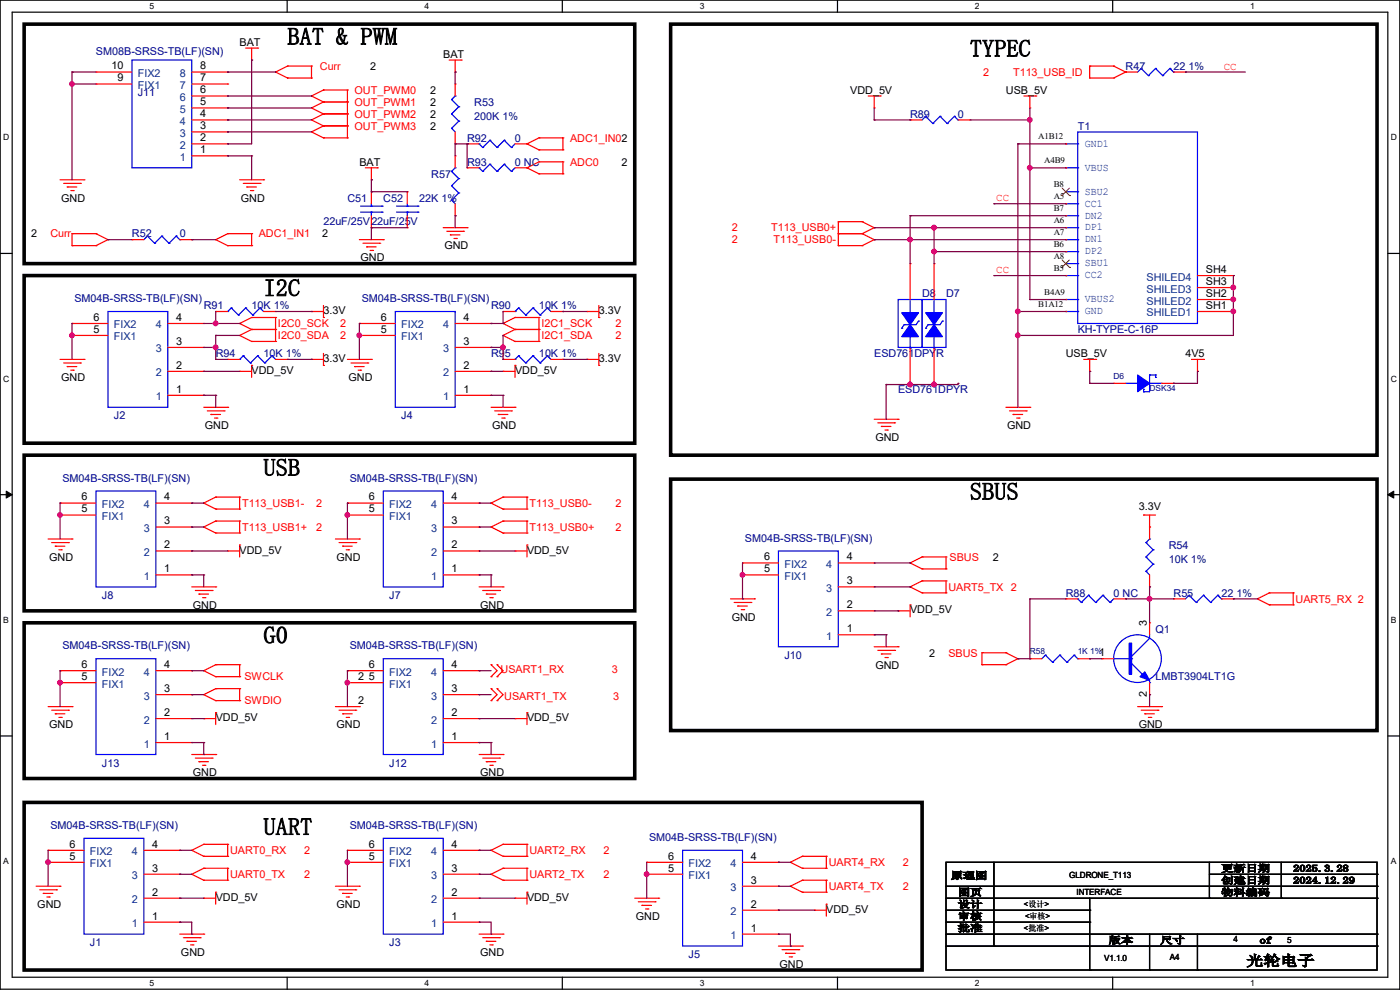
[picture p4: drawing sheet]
<svg xmlns="http://www.w3.org/2000/svg" width="297mm" height="210mm" viewBox="0 0 297 210" stroke-linecap="round" stroke-linejoin="round" font-family="sans-serif">
<path d="M0 0h297v209.8h-297zM2.6 2.6h291.8v204.7h-291.8z" fill="none" stroke="#000" stroke-width=".25"/>
<g fill="#fff">
<path d="M31.7 .3h1v2h-1z"/>
<path d="M31.7 207.6h1v1.9h-1z"/>
</g>
<path d="M60.9 0v2.6M60.9 207.3v2.5" fill="none" stroke="#000" stroke-width=".25"/>
<g fill="#fff">
<path d="M90.1 .3h1v2h-1z"/>
<path d="M90.1 207.6h1v1.9h-1z"/>
</g>
<path d="M119.3 0v2.6M119.3 207.3v2.5" fill="none" stroke="#000" stroke-width=".25"/>
<g fill="#fff">
<path d="M148.5 .3h.9v2h-.9z"/>
<path d="M148.5 207.6h.9v1.9h-.9z"/>
</g>
<path d="M177.7 0v2.6M177.7 207.3v2.5" fill="none" stroke="#000" stroke-width=".25"/>
<g fill="#fff">
<path d="M206.8 .3h1v2h-1z"/>
<path d="M206.8 207.6h1v1.9h-1z"/>
</g>
<path d="M236.1 0v2.6M236.1 207.3v2.5" fill="none" stroke="#000" stroke-width=".25"/>
<g fill="#fff">
<path d="M265.2 .3h1v2h-1z"/>
<path d="M265.2 207.6h1v1.9h-1z"/>
<path d="M.7 28.2h1.2v1.9h-1.2z"/>
<path d="M295.1 28.2h1.2v1.9h-1.2z"/>
<path d="M.7 79.3h1.2v2h-1.2z"/>
<path d="M295.1 79.3h1.2v2h-1.2z"/>
</g>
<path d="M0 53.8h2.6M294.4 53.8h2.6" fill="none" stroke="#000" stroke-width=".25"/>
<g fill="#fff">
<path d="M.7 130.5h1.2v2h-1.2z"/>
<path d="M295.1 130.5h1.1v2h-1.1z"/>
</g>
<path d="M0 104.9h2.6M294.4 104.9h2.6" fill="none" stroke="#000" stroke-width=".25"/>
<path d="M1.3 104.2l1.3 .7-1.3 .8zM294.4 104.9l1.3-.7v1.5z" fill="#000" stroke="#000" stroke-width=".21"/>
<g fill="#fff">
<path d="M.7 181.7h1.2v2h-1.2z"/>
<path d="M295.1 181.7h1.1v2h-1.1z"/>
</g>
<g fill="none" stroke="#000" stroke-width=".25">
<path d="M0 156.1h2.6M294.4 156.1h2.6M200.7 182.9h91.4v22.9h-91.4zM200.7 188h91.4M200.7 198.2h91.4M200.7 190.5h91.4M200.7 193.1h30.5M200.7 195.6h30.5M210.9 182.9v17.8M231.2 193.1h.1M231.2 195.6h.1M231.2 190.5v15.3"/>
<path d="M243.9 198.2v7.6M254 198.2v7.6M256.6 190.5h.1M256.6 182.9v7.6M256.6 185.5h35.5M271.8 190.5h.1M271.8 182.9v7.6M292.1 188h.1M292.1 198.2h.1M292.1 190.5h.1M292.1 185.5h.1M200.7 200.7h91.4"/>
<path d="M210.9 200.7h.1M231.2 205.8h.1M243.9 205.8h.1M254 205.8h.1M292.1 200.7h.1"/>
</g>
<path d="M5.1 5.1h129.6v50.8h-129.6zM142.3 5.1h149.8v91.5h-149.8zM5.1 58.5h129.6v35.5h-129.6zM5.1 96.6h129.6v33h-129.6zM142.3 101.6h149.8v53.4h-149.8zM5.1 132.1h129.6v33h-129.6zM5.1 170.2h190.5v35.6h-190.5z" fill="none" stroke="#000" stroke-width=".76"/>
<g fill="none" stroke="#f00" stroke-width=".25">
<path d="M20.4 17.8h.1M20.4 15.3h.1M20.4 15.3h7.6M20.4 17.8h7.6M40.7 15.3h7.6M40.7 17.8h7.6M48.3 17.8h.1M48.3 15.3h.1M52.1 10.2h2.6M53.4 12.7h.1M53.4 10.2v2.5M54.7 10.2h.1"/>
<path d="M58.5 15.3h.1M58.5 15.3l2.5 1.3M61 14h.1M61 16.6h.1M61 14h5.1M61 16.6h5.1M61 14l-2.5 1.3M66.1 16.6h.1M66.1 14h.1M66.1 14v2.6M68.6 19.1h.1M68.6 19.1h5.1"/>
<path d="M68.6 19.1l-2.5 1.3M73.7 19.1h.1M73.7 19.1v10.2M95.3 12.7h2.5M96.6 15.3h.1M96.6 17.8h.1M96.6 12.7v2.6M96.6 17.8v2.6M97.8 12.7h.1M231.2 16.6h.1M231.2 14h.1M231.2 14h5.1"/>
<path d="M231.2 16.6h5.1M231.2 14v2.6M236.3 14h.1M236.3 16.6h.1M236.3 14l2.5 1.3M238.8 15.3h.1M238.8 15.3l-2.5 1.3M238.8 15.3h2.5M249 15.3h2.5M251.5 15.3h.1M12.7 38.1h5.1M13.5 38.9h3.6"/>
<path d="M14.3 39.7h.1M14.3 39.7h2M17.1 38.9h.1M17.8 38.1h.1M40.7 20.4h7.6M40.7 25.4h7.6M40.7 30.5h7.6M40.7 33.1h7.6M40.7 28h7.6M40.7 22.9h7.6M48.3 33.1h.1M48.3 30.5h.1"/>
<path d="M48.3 28h.1M48.3 25.4h.1M48.3 22.9h.1M48.3 20.4h.1M50.8 38.1h5.1M51.6 38.9h3.6M52.4 39.7h.1M52.4 39.7h2M55.2 38.9h.1M55.9 38.1h.1M66.1 20.4h.1M66.1 22.9h.1"/>
<path d="M66.1 25.4h.1M66.1 28h.1M66.1 20.4l2.5 1.2M66.1 22.9l2.5 1.3M66.1 25.4l2.5 1.3M66.1 28l2.5 1.3M68.6 21.6h.1M68.6 24.2h.1M68.6 26.7h.1M68.6 29.3h.1M68.6 29.3h5.1M68.6 21.6h5.1"/>
<path d="M68.6 21.6l-2.5 1.3M68.6 24.2h5.1M68.6 24.2l-2.5 1.2M68.6 26.7h5.1M68.6 26.7l-2.5 1.3M73.7 21.6h.1M73.7 24.2h.1M73.7 26.7h.1M73.7 29.3h.1M77.5 35.6h2.6M78.8 38.1h.1M78.8 35.6v2.5"/>
<path d="M80.1 35.6h.1M96.6 30.5h.1M96.6 33.1h.1M96.6 28v2.5M96.6 33.1v2.5M99.1 35.6h.1M99.1 30.5h.1M99.1 35.6h2.5M99.1 30.5h2.5M109.3 35.6h2.5M109.3 30.5h2.5M111.8 30.5h.1"/>
<path d="M111.8 35.6h.1M111.8 30.5l2.5 1.3M111.8 35.6l2.5 1.3M114.3 29.3h.1M114.3 31.8h.1M114.3 34.3h.1M114.3 36.9h.1M114.3 29.3h5.1M114.3 29.3l-2.5 1.2M114.3 31.8h5.1M114.3 34.3h5.1M114.3 34.3l-2.5 1.3"/>
<path d="M114.3 36.9h5.1M119.4 31.8h.1M119.4 29.3h.1M119.4 36.9h.1M119.4 34.3h.1M119.4 29.3v2.5M119.4 34.3v2.6M184.2 20.4h2.5M185.5 22.9h.1M185.5 20.4v2.5M186.7 20.4h.1M193.1 25.4h.1"/>
<path d="M193.1 25.4h2.5M203.2 25.4h2.6M205.8 25.4h.1M217.2 20.4h2.6M218.5 22.9h.1M218.5 20.4v2.5M219.8 20.4h.1M226.1 35.6h.1M226.1 30.5h.1M15 40.4h.5M15.3 52.1h.1M15.3 49.6h.1"/>
<path d="M15.3 49.6h5.1M15.3 52.1h5.1M15.3 49.6v2.5M15.5 40.4h.1M20.4 49.6h.1M20.4 52.1h.1M20.4 49.6l2.5 1.2M22.9 50.8h.1M22.9 50.8l-2.5 1.3M28 50.8h.1M28 50.8h2.5M38.1 50.8h2.6"/>
<path d="M40.7 50.8h.1M45.8 50.8h.1M45.8 50.8l2.5 1.3M48.3 49.6h.1M48.3 52.1h.1M48.3 49.6h5.1M48.3 52.1h5.1M48.3 49.6l-2.5 1.2M53.1 40.4h.5M53.4 52.1h.1M53.4 49.6h.1M53.4 49.6v2.5"/>
<path d="M53.6 40.4h.1M76.2 50.8h5.1M77 51.6h3.6M77.8 52.4h.1M77.8 52.4h2M78.5 53.1h.5M78.8 40.7h.1M78.8 48.3h.1M78.8 40.7v2.5M78.8 45.8v2.5M79 53.1h.1M80.6 51.6h.1"/>
<path d="M81.3 50.8h.1M86.4 40.7h.1M86.4 48.3h.1M86.4 40.7v2.5M86.4 45.8v2.5M94 48.3h5.1M94.8 49.1h3.5M95.5 49.8h.1M95.5 49.8h2.1M96.3 50.6h.5M96.6 45.8h.1M96.6 43.2v2.6"/>
<path d="M96.8 50.6h.1M98.3 49.1h.1M99.1 48.3h.1M177.8 49.6h.1M177.8 47h.1M177.8 52.1h.1M177.8 47h5.1M177.8 49.6h5.1M177.8 47v5.1M177.8 52.1h5.1M182.9 47h.1M182.9 49.6h.1"/>
<path d="M182.9 52.1h.1M182.9 47l2.6 1.3M182.9 49.6l2.6 1.2M185.5 48.3h.1M185.5 50.8h.1M185.5 48.3l-2.6 1.3M185.5 50.8l-2.6 1.3M193.1 55.9h.1M193.1 55.9v7.6M198.2 55.9h.1M198.2 55.9v7.6M226.1 43.2h.1"/>
<path d="M226.1 40.7h.1M226.1 53.4h.1M226.1 45.8h.1M226.1 50.8h.1M226.1 48.3h.1M226.1 55.9h.1M226.1 58.5h.1M254 58.5h7.7M261.7 58.5h.1M12.7 76.2h5.1M13.5 77h3.6M14.3 77.8h.1"/>
<path d="M14.3 77.8h2M15 78.5h.5M15.3 71.2h.1M15.3 68.6h.1M15.3 68.6h7.6M15.3 71.2h7.6M15.5 78.5h.1M17.1 77h.1M17.8 76.2h.1M35.6 78.8h7.6M35.6 73.7h7.6M35.6 68.6h7.6"/>
<path d="M43.2 78.8h.1M43.2 73.7h.1M43.2 68.6h.1M45.8 66.1h.1M45.8 66.1h2.5M48.3 76.2h.1M48.3 76.2h2.5M50.8 68.6h.1M50.8 71.2h.1M50.8 78.8h.1M50.8 68.6l2.6 1.3M50.8 71.2l2.6 1.2"/>
<path d="M50.8 78.8h2.6M53.4 67.4h.1M53.4 69.9h.1M53.4 72.4h.1M53.4 77.5h.1M53.4 67.4h5.1M53.4 67.4l-2.6 1.2M53.4 69.9h5.1M53.4 69.9l-2.6 1.3M53.4 72.4h5.1M53.4 77.5v2.6M55.9 66.1h2.6"/>
<path d="M58.5 69.9h.1M58.5 67.4h.1M58.5 72.4h.1M58.5 66.1h.1M58.5 67.4v5M58.5 76.2h2.5M61 76.2h.1M66.1 66.1h.1M66.1 76.2h.1M66.1 76.2h2.5M66.1 66.1h2.5M68.6 67.4h.1"/>
<path d="M68.6 77.5h.1M68.6 64.8v2.6M68.6 75v2.5M73.7 76.2h5.1M74.5 77h3.5M75.2 77.8h.1M75.2 77.8h2.1M76 78.5h.5M76.2 71.2h.1M76.2 68.6h.1M76.2 68.6h7.7M76.2 71.2h7.7"/>
<path d="M76.5 78.5h.1M78 77h.1M78.8 76.2h.1M96.6 78.8h7.6M96.6 73.7h7.6M96.6 68.6h7.6M104.2 78.8h.1M104.2 73.7h.1M104.2 68.6h.1M106.7 68.6h.1M106.7 71.2h.1M106.7 78.8h.1"/>
<path d="M106.7 76.2h.1M106.7 66.1h.1M106.7 68.6l2.6 1.3M106.7 71.2l2.6 1.2M106.7 76.2h2.6M106.7 78.8h2.6M106.7 66.1h2.6M109.3 67.4h.1M109.3 69.9h.1M109.3 72.4h.1M109.3 77.5h.1M109.3 67.4h5"/>
<path d="M109.3 69.9h5M109.3 72.4h5M109.3 67.4l-2.6 1.2M109.3 69.9l-2.6 1.3M109.3 77.5v2.6M114.3 69.9h.1M114.3 67.4h.1M114.3 72.4h.1M114.3 67.4v5M116.9 76.2h2.5M116.9 66.1h2.5M119.4 76.2h.1"/>
<path d="M119.4 66.1h.1M124.5 66.1h.1M124.5 76.2h.1M124.5 76.2h2.5M124.5 66.1h2.5M127 67.4h.1M127 77.5h.1M127 64.8v2.6M127 75v2.5M193.1 74v7.6M198.2 74v7.6M226.1 66.1h.1"/>
<path d="M226.1 63.5h.1M229.9 76.2h2.6M231.2 78.8h.1M231.2 76.2v2.6M232.5 76.2h.1M252.8 76.2h2.5M254 78.8h.1M254 76.2v2.6M254 66.1h7.7M254 63.5h7.7M254 61h7.7M255.3 76.2h.1"/>
<path d="M261.7 66.1h.1M261.7 63.5h.1M261.7 61h.1M35.6 83.9h7.6M43.2 83.9h.1M43.2 86.4h5.1M44 87.2h3.5M44.7 87.9h.1M44.7 87.9h2.1M45.5 88.7h.5M46 88.7h.1M47.5 87.2h.1"/>
<path d="M48.3 86.4h.1M96.6 83.9h7.6M104.2 83.9h.1M104.2 86.4h5.1M104.9 87.2h3.6M105.7 87.9h.1M105.7 87.9h2M106.5 88.7h.5M107 88.7h.1M108.5 87.2h.1M109.3 86.4h.1M185.5 88.9h5"/>
<path d="M186.2 89.7h3.6M187 90.5h.1M187 90.5h2M187.7 91.2h.6M188.3 91.2h.1M189.8 89.7h.1M190.5 88.9h.1M193.1 81.6h.1M198.2 81.6h.1M213.4 86.4h5.1M214.2 87.2h3.5M214.9 87.9h.1"/>
<path d="M214.9 87.9h2.1M215.7 88.7h.5M216.2 88.7h.1M217.7 87.2h.1M218.5 86.4h.1M236.3 81.3h.1M236.3 81.3h2.5M246.4 81.3h2.6M249 81.3h.1M10.2 114.3h5.1M11 115.1h3.5M11.7 115.9h.1"/>
<path d="M11.7 115.9h2.1M12.5 116.6h.5M12.7 109.3h.1M12.7 106.7h.1M12.7 109.3h7.7M12.7 106.7h7.7M13 116.6h.1M14.5 115.1h.1M15.3 114.3h.1M33.1 116.9h7.6M33.1 111.8h7.6M33.1 106.7h7.6"/>
<path d="M40.7 116.9h.1M40.7 111.8h.1M40.7 106.7h.1M43.2 111.8h.1M43.2 106.7h.1M43.2 111.8l2.6 1.3M43.2 106.7l2.6 1.3M45.8 110.5h.1M45.8 113.1h.1M45.8 105.5h.1M45.8 108h.1M45.8 110.5h5"/>
<path d="M45.8 113.1h5M45.8 105.5h5M45.8 108h5M45.8 110.5l-2.6 1.3M45.8 105.5l-2.6 1.2M48.3 116.9h.1M48.3 116.9h2.5M50.8 113.1h.1M50.8 110.5h.1M50.8 108h.1M50.8 105.5h.1M50.8 115.6h.1"/>
<path d="M50.8 105.5v2.5M50.8 110.5v2.6M50.8 115.6v2.6M71.2 114.3h5M71.9 115.1h3.6M72.7 115.9h.1M72.7 115.9h2M73.4 116.6h.6M73.7 109.3h.1M73.7 106.7h.1M73.7 109.3h7.6M73.7 106.7h7.6"/>
<path d="M74 116.6h.1M75.5 115.1h.1M76.2 114.3h.1M94 116.9h7.6M94 111.8h7.6M94 106.7h7.6M101.6 116.9h.1M101.6 111.8h.1M101.6 106.7h.1M104.2 111.8h.1M104.2 106.7h.1M104.2 111.8l2.5 1.3"/>
<path d="M104.2 106.7l2.5 1.3M106.7 110.5h.1M106.7 113.1h.1M106.7 105.5h.1M106.7 108h.1M106.7 110.5h5.1M106.7 110.5l-2.5 1.3M106.7 113.1h5.1M106.7 105.5h5.1M106.7 105.5l-2.5 1.2M106.7 108h5.1M109.3 116.9h.1"/>
<path d="M109.3 116.9h2.5M111.8 113.1h.1M111.8 110.5h.1M111.8 108h.1M111.8 105.5h.1M111.8 115.6h.1M111.8 105.5v2.5M111.8 110.5v2.6M111.8 115.6v2.6M157.5 119.4h.1M157.5 119.4h7.6M177.8 119.4h7.7"/>
<path d="M185.5 119.4h.1M193.1 119.4h.1M193.1 119.4l2.5 1.3M195.6 118.2h.1M195.6 118.2h5.1M195.6 118.2l-2.5 1.2M200.7 118.2h.1M200.7 118.2v2.5M242.6 109.3h.1M242.6 109.3h2.6M243.9 111.8h.1M243.9 109.3v5"/>
<path d="M33.1 122h7.6M40.7 122h.1M40.7 124.5h5.1M41.4 125.3h3.6M42.2 126h.1M42.2 126h2M43 126.8h.5M43.5 126.8h.1M45 125.3h.1M45.8 124.5h.1M94 122h7.6M101.6 122h.1"/>
<path d="M101.6 124.5h5.1M102.4 125.3h3.6M103.2 126h.1M103.2 126h2M103.9 126.8h.5M104.4 126.8h.1M106 125.3h.1M106.7 124.5h.1M155 127h5.1M155.7 127.8h3.6M156.5 128.6h.1M156.5 128.6h2"/>
<path d="M157.3 129.3h.5M157.5 122h.1M157.5 122h7.6M157.8 129.3h.1M159.3 127.8h.1M160.1 127h.1M177.8 124.5h7.7M177.8 129.6h7.7M177.8 134.7h7.7M185.5 134.7h.1M185.5 129.6h.1M185.5 124.5h.1"/>
<path d="M185.5 137.2h5M186.2 138h3.6M187 138.7h.1M187 138.7h2M187.7 139.5h.6M188.3 139.5h.1M189.8 138h.1M190.5 137.2h.1M190.5 129.6h.1M190.5 129.6h2.6M193.1 124.5h.1M193.1 128.3h.1"/>
<path d="M193.1 124.5l2.5 1.3M193.1 128.3v2.6M195.6 120.7h.1M195.6 123.2h.1M195.6 125.8h.1M195.6 125.8h5.1M195.6 120.7h5.1M195.6 123.2h5.1M195.6 123.2l-2.5 1.3M200.7 120.7h.1M200.7 125.8h.1M200.7 123.2h.1"/>
<path d="M200.7 123.2v2.6M208.3 138.5h.1M208.3 138.5h5.1M208.3 138.5v2.5M213.4 138.5h.1M213.4 138.5l2.5 1.2M215.9 139.7h.1M215.9 139.7l-2.5 1.3M218.5 139.7h.1M218.5 139.7h2.5M226.1 127h.1M226.1 127h2.5"/>
<path d="M228.6 139.7h2.6M231.2 139.7h.1M233.7 139.7h.1M233.7 139.7h2.6M236.3 127h2.5M238.8 127h.1M243.9 132.1h.1M243.9 124.5h.1M243.9 122v2.5M243.9 132.1v2.6M249 127h.1M249 127h2.5"/>
<path d="M259.1 127h2.6M261.7 127h.1M266.7 127h.1M266.7 127l2.6 1.3M269.3 125.8h.1M269.3 128.3h.1M269.3 125.8h5.1M269.3 125.8l-2.6 1.2M269.3 128.3h5.1M274.4 128.3h.1M274.4 125.8h.1M274.4 125.8v2.5"/>
<path d="M10.2 149.9h5.1M11 150.7h3.5M11.7 151.4h.1M11.7 151.4h2.1M12.5 152.2h.5M12.7 144.8h.1M12.7 142.3h.1M12.7 142.3h7.7M12.7 144.8h7.7M13 152.2h.1M14.5 150.7h.1M15.3 149.9h.1"/>
<path d="M33.1 152.4h7.6M33.1 157.5h7.6M33.1 147.4h7.6M33.1 142.3h7.6M40.7 157.5h.1M40.7 152.4h.1M40.7 147.4h.1M40.7 142.3h.1M43.2 142.3h.1M43.2 147.4h.1M43.2 152.4h.1M43.2 142.3l2.6 1.3"/>
<path d="M43.2 147.4l2.6 1.2M43.2 152.4h2.6M45.8 141h.1M45.8 143.6h.1M45.8 146.1h.1M45.8 148.6h.1M45.8 151.2h.1M45.8 141h5M45.8 141l-2.6 1.3M45.8 143.6h5M45.8 146.1h5M45.8 146.1l-2.6 1.3"/>
<path d="M45.8 148.6h5M45.8 151.2v2.5M50.8 143.6h.1M50.8 141h.1M50.8 148.6h.1M50.8 146.1h.1M50.8 141v2.6M50.8 146.1v2.5M71.2 149.9h5M71.9 150.7h3.6M72.7 151.4h.1M72.7 151.4h2"/>
<path d="M73.4 152.2h.6M73.7 144.8h.1M73.7 142.3h.1M73.7 142.3h7.6M73.7 144.8h7.6M74 152.2h.1M75.5 150.7h.1M76.2 149.9h.1M94 152.4h7.6M94 157.5h7.6M94 147.4h7.6M94 142.3h7.6"/>
<path d="M101.6 157.5h.1M101.6 152.4h.1M101.6 147.4h.1M101.6 142.3h.1M104.2 146.1h.1M104.2 148.6h.1M104.2 143.6h.1M104.2 141h.1M104.2 146.1l1.3 1.3-1.3 1.2M104.2 141l1.3 1.3-1.3 1.3M105.5 146.1h.1M105.5 148.6h.1"/>
<path d="M105.5 143.6h.1M105.5 141h.1M105.5 146.1l1.2 1.3-1.2 1.2M105.5 141l1.2 1.3-1.2 1.3M109.3 152.4h.1M109.3 152.4h2.5M111.8 151.2h.1M111.8 151.2v2.5M208.3 141h.1M208.3 141h5.1M213.4 141h.1M241.3 149.9h5.1"/>
<path d="M242.1 150.7h3.6M242.9 151.4h.1M242.9 151.4h2M243.6 152.2h.5M243.9 147.4h.1M243.9 144.8v2.6M244.1 152.2h.1M245.7 150.7h.1M246.4 149.9h.1M40.7 160.1h5.1M41.4 160.8h3.6M42.2 161.6h.1"/>
<path d="M42.2 161.6h2M43 162.3h.5M43.2 179.1h.1M43.2 179.1h5.1M43.2 179.1l-2.5 1.3M43.5 162.3h.1M45 160.8h.1M45.8 160.1h.1M48.3 179.1h.1M48.3 179.1v2.6M101.6 160.1h5.1M102.4 160.8h3.6"/>
<path d="M103.2 161.6h.1M103.2 161.6h2M103.9 162.3h.5M104.4 162.3h.1M106 160.8h.1M106.7 179.1h.1M106.7 160.1h.1M106.7 179.1h5.1M106.7 179.1l-2.5 1.3M111.8 179.1h.1M111.8 179.1v2.6M7.7 188h5"/>
<path d="M8.4 188.8h3.6M9.2 189.5h.1M9.2 189.5h2M9.9 190.3h.6M10.2 182.9h.1M10.2 180.4h.1M10.2 180.4h7.6M10.2 182.9h7.6M10.5 190.3h.1M12 188.8h.1M12.7 188h.1M30.5 190.5h7.6"/>
<path d="M30.5 195.6h7.6M30.5 185.5h7.6M30.5 180.4h7.6M38.1 195.6h.1M38.1 190.5h.1M38.1 185.5h.1M38.1 180.4h.1M38.1 198.2h5.1M38.9 198.9h3.6M39.7 199.7h.1M39.7 199.7h2M40.7 185.5h.1"/>
<path d="M40.7 180.4h.1M40.7 185.5l2.5 1.2M40.7 180.4l2.5 1.3M42.5 198.9h.1M43.2 184.2h.1M43.2 186.7h.1M43.2 181.7h.1M43.2 198.2h.1M43.2 190.5h.1M43.2 181.7h5.1M43.2 184.2h5.1M43.2 186.7h5.1"/>
<path d="M43.2 184.2l-2.5 1.3M43.2 190.5h2.6M45.8 189.3h.1M45.8 189.3v2.5M48.3 186.7h.1M48.3 184.2h.1M48.3 181.7h.1M48.3 184.2v2.5M71.2 188h5M71.9 188.8h3.6M72.7 189.5h.1M72.7 189.5h2"/>
<path d="M73.4 190.3h.6M73.7 182.9h.1M73.7 180.4h.1M73.7 180.4h7.6M73.7 182.9h7.6M74 190.3h.1M75.5 188.8h.1M76.2 188h.1M94 190.5h7.6M94 195.6h7.6M94 185.5h7.6M94 180.4h7.6"/>
<path d="M101.6 195.6h.1M101.6 190.5h.1M101.6 185.5h.1M101.6 180.4h.1M101.6 198.2h5.1M102.4 198.9h3.6M103.2 199.7h.1M103.2 199.7h2M104.2 180.4h.1M104.2 185.5h.1M104.2 180.4l2.5 1.3M104.2 185.5l2.5 1.2"/>
<path d="M106 198.9h.1M106.7 181.7h.1M106.7 184.2h.1M106.7 186.7h.1M106.7 198.2h.1M106.7 181.7h5.1M106.7 184.2h5.1M106.7 186.7h5.1M106.7 184.2l-2.5 1.3M109.3 190.5h.1M109.3 190.5h2.5M111.8 181.7h.1"/>
<path d="M111.8 186.7h.1M111.8 184.2h.1M111.8 189.3h.1M111.8 184.2v2.5M111.8 189.3v2.5M134.7 190.5h5M135.4 191.3h3.6M136.2 192.1h.1M136.2 192.1h2M136.9 192.8h.6M137.2 185.5h.1M137.2 182.9h.1"/>
<path d="M137.2 185.5h7.6M137.2 182.9h7.6M137.5 192.8h.1M139 191.3h.1M139.7 190.5h.1M157.5 198.2h7.6M157.5 188h7.6M157.5 193.1h7.6M157.5 182.9h7.6M165.1 198.2h.1M165.1 193.1h.1M165.1 188h.1"/>
<path d="M165.1 182.9h.1M167.7 182.9h.1M167.7 188h.1M167.7 182.9l2.5 1.3M167.7 188l2.5 1.3M170.2 181.7h.1M170.2 184.2h.1M170.2 186.7h.1M170.2 189.3h.1M170.2 181.7h5.1M170.2 181.7l-2.5 1.2M170.2 184.2h5.1"/>
<path d="M170.2 186.7h5.1M170.2 186.7l-2.5 1.3M170.2 189.3h5.1M172.8 193.1h.1M172.8 193.1h2.5M175.3 184.2h.1M175.3 181.7h.1M175.3 189.3h.1M175.3 186.7h.1M175.3 191.8h.1M175.3 181.7v2.5M175.3 186.7v2.6"/>
<path d="M175.3 191.8v2.6M40.4 200.4h.5M40.9 200.4h.1M103.9 200.4h.5M104.4 200.4h.1M165.1 200.7h5.1M165.9 201.5h3.6M166.7 202.2h.1M166.7 202.2h2M167.4 203h.5M167.9 203h.1M169.5 201.5h.1"/>
<path d="M170.2 200.7h.1"/>
</g>
<g fill="none" stroke="#00f" stroke-width=".25">
<path d="M28 12.7h12.7v22.9h-12.7zM242.1 14.5h.1M242.1 14.5l-.8 .8M242.1 14.5l1.5 1.5M243.6 16h.1M245.2 14.5h.1M245.2 14.5l-1.6 1.5M245.2 14.5l1.5 1.5M246.7 16h.1M248.2 14.5h.1M248.2 14.5l-1.5 1.5M248.2 14.5l.8 .8"/>
<path d="M249 15.3h.1M95.8 27.2h.1M95.8 24.2h.1M95.8 21.1h.1M95.8 39.4h.1M95.8 36.4h.1M95.8 27.2l.8 .8M95.8 24.2l1.5 1.5M95.8 21.1l1.5 1.5M95.8 39.4l1.5 1.5M95.8 36.4l1.5 1.5M96.6 20.4h.1"/>
<path d="M96.6 35.6h.1M96.6 20.4l-.8 .7M96.6 35.6l-.8 .8M97.3 25.7h.1M97.3 22.6h.1M97.3 37.9h.1M97.3 25.7l-1.5 1.5M97.3 22.6l-1.5 1.6M97.3 37.9l-1.5 1.5M101.6 35.6h.1M101.6 30.5h.1M101.6 35.6l.8 .8"/>
<path d="M101.6 30.5l.8 .8M102.4 36.4h.1M102.4 31.3h.1M103.9 34.8h.1M103.9 29.8h.1M103.9 34.8l1.6 1.6M103.9 34.8l-1.5 1.6M103.9 29.8l1.6 1.5M103.9 29.8l-1.5 1.5M105.5 36.4h.1M105.5 31.3h.1M107 34.8h.1"/>
<path d="M107 29.8h.1M107 34.8l1.5 1.6M107 34.8l-1.5 1.6M107 29.8l1.5 1.5M107 29.8l-1.5 1.5M108.5 36.4h.1M108.5 31.3h.1M109.3 35.6l-.8 .8M109.3 30.5l-.8 .8M196.4 24.7h.1M196.4 24.7l-.8 .7M196.4 24.7l1.5 1.5"/>
<path d="M197.9 26.2h.1M199.4 24.7h.1M199.4 24.7l-1.5 1.5M199.4 24.7l1.6 1.5M201 26.2h.1M202.5 24.7h.1M202.5 24.7l-1.5 1.5M202.5 24.7l.7 .7M203.2 25.4h.1M226.1 35.6h2.5M226.1 30.5h2.5M228.6 28h25.4v40.6h-25.4z"/>
<path d="M228.6 35.6h.1M228.6 30.5h.1M31.3 50.1h.1M31.3 50.1l-.8 .7M31.3 50.1l1.5 1.5M32.8 51.6h.1M34.3 50.1h.1M34.3 50.1l-1.5 1.5M34.3 50.1l1.6 1.5M35.9 51.6h.1M37.4 50.1h.1M37.4 50.1l-1.5 1.5"/>
<path d="M37.4 50.1l.7 .7M38.1 50.8h.1M76.5 45h4.6M76.5 43.7h4.6M78.8 43.7h.1M78.8 45h.1M78.8 43.2v.5M78.8 45v.8M81.1 45h.1M81.1 43.7h.1M84.1 45h4.6M84.1 43.7h4.6"/>
<path d="M86.4 43.7h.1M86.4 45h.1M86.4 43.2v.5M86.4 45v.8M88.7 45h.1M88.7 43.7h.1M95.8 42.5h.1M95.8 42.5l.8 .7M97.3 40.9h.1M97.3 40.9l-1.5 1.6M226.1 43.2h2.5M226.1 40.7h2.5"/>
<path d="M226.1 53.4h2.5M226.1 45.8h2.5M226.1 50.8h2.5M226.1 48.3h2.5M226.1 55.9h2.5M226.1 58.5h2.5M228.6 43.2h.1M228.6 40.7h.1M228.6 53.4h.1M228.6 45.8h.1M228.6 50.8h.1M228.6 48.3h.1"/>
<path d="M228.6 55.9h.1M228.6 58.5h.1M22.9 66.1h12.7v20.3h-12.7zM48.3 66.1h.1M49.1 65.3h.1M49.1 65.3l1.5 1.5M49.1 65.3l-.8 .8M50.6 66.8h.1M50.8 76.2h.1M51.6 75.5h.1M51.6 75.5l1.5 1.5M51.6 75.5l-.8 .7"/>
<path d="M52.1 65.3h.1M52.1 65.3l1.5 1.5M52.1 65.3l-1.5 1.5M53.1 77h.1M53.6 66.8h.1M54.7 75.5h.1M54.7 75.5l1.5 1.5M54.7 75.5l-1.6 1.5M55.2 65.3h.1M55.2 65.3l.7 .8M55.2 65.3l-1.6 1.5M56.2 77h.1"/>
<path d="M57.7 75.5h.1M57.7 75.5l.8 .7M57.7 75.5l-1.5 1.5M83.9 66.1h12.7v20.3h-12.7zM109.3 76.2h.1M109.3 66.1h.1M110 75.5h.1M110 65.3h.1M110 75.5l1.5 1.5M110 75.5l-.7 .7M110 65.3l1.5 1.5M110 65.3l-.7 .8"/>
<path d="M111.5 77h.1M111.5 66.8h.1M113.1 75.5h.1M113.1 65.3h.1M113.1 75.5l1.5 1.5M113.1 75.5l-1.6 1.5M113.1 65.3l1.5 1.5M113.1 65.3l-1.6 1.5M114.6 77h.1M114.6 66.8h.1M116.1 75.5h.1M116.1 65.3h.1"/>
<path d="M116.1 75.5l.8 .7M116.1 75.5l-1.5 1.5M116.1 65.3l.8 .8M116.1 65.3l-1.5 1.5M190.5 63.5h5.1v10.2h-5.1zM191.3 69.6h.1M191.8 68.9h.1M191.8 68.9l-.5 .7M193.1 66.3h.1M193.1 74h.1M193.1 63.8v2.5M193.1 71.4v2.6"/>
<path d="M194.9 68.1h.1M194.9 68.1l-.5 .8h-2.6M195.6 63.5h5.1v10.2h-5.1zM196.4 69.6h.1M196.9 68.9h.1M196.9 68.9l-.5 .7M198.2 66.3h.1M198.2 74h.1M198.2 63.8v2.5M198.2 71.4v2.6M199.9 68.1h.1M199.9 68.1l-.5 .8h-2.5"/>
<path d="M226.1 66.1h2.5M226.1 63.5h2.5M228.6 66.1h.1M228.6 63.5h.1M243.9 79.5h.1M243.9 79.5v3.6h-1.3M243.9 79.5h1.3M245.2 79.5h.1M245.2 79.5v.6M238.8 81.3h2.5M241.3 81.3h.1M242.6 83.1h.1"/>
<path d="M242.6 82.6h.1M242.6 82.6v.5M243.9 81.3h2.5M245.2 80.1h.1M246.4 81.3h.1M20.4 104.2h12.7v20.3h-12.7zM81.3 104.2h12.7v20.3h-12.7zM165.1 116.9h12.7v20.3h-12.7zM243.1 118.2h.1M243.1 115.1h.1M243.1 118.2l1.5 1.5M243.1 115.1l1.5 1.5"/>
<path d="M243.9 114.3h.1M243.9 114.3l-.8 .8M244.6 119.7h.1M244.6 116.6h.1M244.6 119.7l-1.5 1.5M244.6 116.6l-1.5 1.6M20.4 139.7h12.7v20.4h-12.7zM81.3 139.7h12.7v20.4h-12.7zM221.8 139h.1M221.8 139l-.8 .7M221.8 139l1.5 1.5M224.8 139h.1"/>
<path d="M224.8 139l-1.5 1.5M224.8 139l1.6 1.5M227.9 139h.1M227.9 139l-1.5 1.5M227.9 139l.7 .7M228.6 127h.1M228.6 139.7h.1M228.6 127l.8 .8M229.4 127.8h.1M230.9 126.3h.1M230.9 126.3l1.6 1.5M230.9 126.3l-1.5 1.5"/>
<path d="M232.5 127.8h.1M234 126.3h.1M234 126.3l1.5 1.5M234 126.3l-1.5 1.5M235.5 127.8h.1M236.3 139.7h3.8M236.3 127l-.8 .8M240.1 139.7h.1M243.1 121.2h.1M243.1 121.2l.8 .8M243.9 134.7v.7l-3.8 3.8M252.3 126.3h.1"/>
<path d="M252.3 126.3l-.8 .7M252.3 126.3l1.5 1.5M253.8 127.8h.1M255.3 126.3h.1M255.3 126.3l-1.5 1.5M255.3 126.3l1.5 1.5M256.8 127.8h.1M258.4 126.3h.1M258.4 126.3l-1.6 1.5M258.4 126.3l.7 .7M259.1 127h.1M223.3 140.5h.1"/>
<path d="M226.4 140.5h.1M240.1 140.8l2.3 2.2M242.4 143h.1M243.9 144.8h.1M243.9 144.3v.5M17.8 177.8h12.7v20.4h-12.7zM81.3 177.8h12.7v20.4h-12.7zM144.8 180.4h12.7v20.3h-12.7z"/>
<circle cx="241.3" cy="139.7" r="5.1"/>
</g>
<g fill="#00f" stroke="#00f" stroke-width=".25">
<path d="M242.9 142.5l1 1.8-2-.7z"/>
<path d="M191.3 66.3h3.6l-1.8 2.6z" fill-rule="evenodd"/>
<path d="M193.1 68.9l1.8 2.5h-3.6z" fill-rule="evenodd"/>
<path d="M241.3 79.5l2.6 1.8-2.6 1.8z" fill-rule="evenodd"/>
<path d="M239.6 136.4h.5v6.6h-.5z" fill-rule="evenodd"/>
<path d="M196.4 66.3h3.5l-1.7 2.6z" fill-rule="evenodd"/>
<path d="M198.2 68.9l1.7 2.5h-3.5z" fill-rule="evenodd"/>
</g>
<path d="M225.3 39.9l1.6 1.6M226.9 39.9l-1.6 1.6M225.3 41.5h.1M225.3 56.7h.1M225.3 55.2l1.6 1.5M226.9 55.2l-1.6 1.5M226.9 41.5h.1M226.9 56.7h.1" fill="none" stroke="#804000" stroke-width=".21"/>
<g fill="none" stroke="#800040" stroke-width=".25">
<path d="M15.3 15.3h.1M15.3 17.8h.1M15.3 15.3v22.8M15.3 15.3h5.1M15.3 17.8h5.1M48.3 15.3h.1M48.3 15.3h10.2M53.4 12.7h.1M53.4 12.7v17.8h-5.1M96.6 15.3h.1M96.6 15.3v2.5M251.5 15.3h.1"/>
<path d="M251.5 15.3h12.7M48.3 20.4h.1M48.3 22.9h.1M48.3 25.4h.1M48.3 28h.1M48.3 30.5h.1M48.3 33.1h.1M48.3 20.4h17.8M48.3 22.9h17.8M48.3 25.4h17.8M48.3 28h17.8M48.3 33.1h5.1"/>
<path d="M53.4 33.1h.1M53.4 33.1v5M78.8 38.1h.1M78.8 38.1v2.6M96.6 30.5h.1M96.6 30.5h2.5M96.6 30.5v2.6M99.1 30.5h.1M99.1 30.5v5.1M185.5 25.4h.1M185.5 25.4h7.6M185.5 22.9v2.5"/>
<path d="M193.1 25.4h.1M205.8 25.4h12.7M215.9 30.5h.1M215.9 30.5v55.9M215.9 30.5h10.2M218.5 25.4h.1M218.5 35.6h.1M218.5 22.9v40.6M218.5 35.6h7.6M22.9 50.8h.1M22.9 50.8h5.1M40.7 50.8h.1"/>
<path d="M40.7 50.8h5.1M78.8 48.3h.1M78.8 40.7h.1M78.8 48.3h7.6M78.8 48.3v2.5M78.8 40.7h7.6M96.6 45.8h.1M96.6 45.8v2.5M185.5 48.3h.1M185.5 50.8h.1M185.5 50.8h40.6M185.5 48.3h40.6"/>
<path d="M193.1 50.8h.1M193.1 45.8h.1M193.1 45.8v10.1M193.1 45.8h33M198.2 48.3h.1M198.2 53.4h.1M198.2 48.3v7.6M198.2 53.4h27.9M210.9 43.2h.1M210.9 58.5h.1M210.9 43.2h15.2M210.9 58.5h15.2"/>
<path d="M261.7 58.5h.1M261.7 58.5v12.7h-45.8M15.3 68.6h.1M15.3 71.2h.1M15.3 68.6v7.6M43.2 73.7h.1M43.2 78.8h.1M43.2 73.7h2.6M43.2 68.6h7.6M43.2 78.8h7.6M45.8 68.6h.1M45.8 71.2h.1"/>
<path d="M45.8 76.2h.1M45.8 73.7h.1M45.8 66.1v2.5M45.8 71.2v5M45.8 71.2h5M45.8 76.2h2.5M50.8 68.6h.1M58.5 66.1h7.6M61 76.2h5.1M66.1 66.1h.1M66.1 76.2h.1M76.2 68.6h.1"/>
<path d="M76.2 71.2h.1M76.2 68.6v7.6M104.2 68.6h.1M104.2 78.8h.1M104.2 73.7h.1M104.2 73.7h2.5M104.2 68.6h2.5M104.2 78.8h2.5M106.7 68.6h.1M106.7 71.2h.1M106.7 76.2h.1M106.7 66.1v2.5"/>
<path d="M106.7 71.2v5M119.4 66.1h.1M119.4 66.1h5.1M119.4 76.2h5.1M124.5 76.2h.1M215.9 66.1h.1M215.9 71.2h.1M215.9 66.1h10.2M218.5 63.5h.1M218.5 63.5h7.6M231.2 78.8h.1M231.2 78.8v2.5"/>
<path d="M254 78.8h.1M254 78.8v2.5h-5M261.7 61h.1M261.7 63.5h.1M261.7 66.1h.1M43.2 83.9h.1M43.2 83.9h2.6M45.8 83.9h.1M45.8 83.9v2.5M104.2 83.9h.1M104.2 83.9h2.5M106.7 83.9h.1"/>
<path d="M106.7 83.9v2.5M188 81.6h.1M188 81.6v7.3M193.1 81.6h.1M198.2 81.6h.1M203.2 81.3h.1M203.2 81.3v.3h-15.2M231.2 81.3h.1M231.2 81.3h5.1M249 81.3h.1M12.7 109.3h.1M12.7 106.7h.1"/>
<path d="M12.7 106.7v7.6M40.7 106.7h.1M40.7 111.8h.1M40.7 116.9h.1M40.7 106.7h2.5M40.7 111.8h2.5M40.7 116.9h7.6M73.7 106.7h.1M73.7 109.3h.1M73.7 106.7v7.6M101.6 111.8h.1M101.6 106.7h.1"/>
<path d="M101.6 116.9h.1M101.6 106.7h2.6M101.6 111.8h2.6M101.6 116.9h7.7M157.5 119.4v7.6M185.5 119.4h7.6M193.1 119.4h.1M40.7 122h.1M40.7 122h2.5M43.2 122h.1M43.2 122v2.5M101.6 122h.1"/>
<path d="M101.6 122h2.6M104.2 122h.1M104.2 122v2.5M157.5 127h.1M157.5 122h.1M185.5 134.7h.1M185.5 134.7h2.5M185.5 129.6h5M185.5 124.5h7.6M188 134.7h.1M188 134.7v2.5M190.5 129.6h.1"/>
<path d="M193.1 124.5h.1M215.9 139.7h.1M215.9 139.7h2.6M218.5 127h.1M218.5 139.7h.1M218.5 127v12.7M218.5 127h7.6M231.2 139.7h.1M231.2 139.7h2.5M238.8 127h.1M238.8 127h10.2M243.9 124.5h.1"/>
<path d="M243.9 127h.1M243.9 124.5v7.6M261.7 127h.1M261.7 127h5M12.7 144.8h.1M12.7 142.3h.1M12.7 142.3v7.6M40.7 142.3h.1M40.7 147.4h.1M40.7 142.3h2.5M40.7 147.4h2.5M40.7 152.4h2.5"/>
<path d="M40.7 157.5h2.5M43.2 152.4h.1M43.2 157.5h.1M43.2 157.5v2.6M73.7 144.8h.1M73.7 142.3h.1M73.7 142.3v7.6M101.6 142.3h.1M101.6 147.4h.1M101.6 152.4h.1M101.6 157.5h.1M101.6 142.3h2.6"/>
<path d="M101.6 147.4h2.6M101.6 152.4h7.7M101.6 157.5h2.6M104.2 157.5h.1M104.2 157.5v2.6M243.9 147.4h.1M243.9 147.4v2.5M43.2 160.1h.1M10.2 182.9h.1M10.2 180.4v7.6M38.1 195.6h.1M38.1 185.5h.1"/>
<path d="M38.1 180.4h.1M38.1 190.5h.1M38.1 195.6h2.6v2.6M38.1 185.5h2.6M38.1 180.4h2.6M38.1 190.5h5.1M40.7 198.2h.1M73.7 182.9h.1M73.7 180.4v7.6M101.6 195.6h.1M101.6 185.5h.1M101.6 180.4h.1"/>
<path d="M101.6 190.5h.1M101.6 195.6h2.6v2.6M101.6 185.5h2.6M101.6 180.4h2.6M101.6 190.5h7.7M104.2 198.2h.1M137.2 185.5h.1M137.2 182.9v7.6M165.1 198.2h.1M165.1 188h.1M165.1 182.9h.1M165.1 193.1h.1"/>
<path d="M165.1 198.2h2.6v2.5M165.1 188h2.6M165.1 182.9h2.6M165.1 193.1h7.7M167.7 200.7h.1"/>
</g>
<g fill="#f0f" stroke="#f0f" stroke-width=".25">
<circle cx="137.2" cy="185.4" r=".49"/>
<circle cx="73.7" cy="182.9" r=".49"/>
<circle cx="10.2" cy="182.9" r=".49"/>
<circle cx="45.7" cy="73.7" r=".49"/>
<circle cx="15.3" cy="71.1" r=".49"/>
<circle cx="76.2" cy="71.1" r=".49"/>
<circle cx="73.7" cy="109.2" r=".49"/>
<circle cx="12.7" cy="109.2" r=".49"/>
<circle cx="261.6" cy="63.5" r=".49"/>
<circle cx="261.6" cy="61" r=".49"/>
<circle cx="261.6" cy="66.1" r=".49"/>
<circle cx="215.9" cy="71.1" r=".49"/>
<circle cx="215.9" cy="66.1" r=".49"/>
<circle cx="218.5" cy="35.6" r=".49"/>
<circle cx="243.9" cy="127" r=".49"/>
<circle cx="157.5" cy="121.9" r=".49"/>
<circle cx="15.3" cy="17.8" r=".49"/>
<circle cx="193.1" cy="50.8" r=".49"/>
<circle cx="198.1" cy="48.3" r=".49"/>
<circle cx="198.1" cy="81.6" r=".49"/>
<circle cx="193.1" cy="81.6" r=".49"/>
<circle cx="198.1" cy="53.4" r=".49"/>
<circle cx="45.7" cy="68.6" r=".49"/>
<circle cx="73.7" cy="144.8" r=".49"/>
<circle cx="12.7" cy="144.8" r=".49"/>
<circle cx="218.5" cy="25.4" r=".49"/>
<circle cx="106.7" cy="73.7" r=".49"/>
</g>
<g font-size="5.1">
<text x="61" y="9.5">BAT &amp; PWM</text>
<text x="205.8" y="12">TYPEC</text>
<text x="55.9" y="62.8">I2C</text>
<text x="55.9" y="100.9">USB</text>
<text x="205.8" y="106">SBUS</text>
<text x="55.9" y="136.5">G0</text>
<text x="55.9" y="177.1">UART</text>
</g>
<text font-size="3" x="264.4" y="204.8">光轮电子</text>
<g font-size="2.3" fill="#000080">
<text x="20.4" y="11.8">SM08B-SRSS-TB(LF)(SN)</text>
<text x="238.8" y="14.8">R47</text>
<text x="249" y="14.8">22 1%</text>
<text x="29.3" y="20.4">J11</text>
<text x="100.6" y="22.4">R53</text>
<text x="100.6" y="25.5">200K 1%</text>
<text x="193.1" y="25">R89</text>
<text x="203.2" y="25">0</text>
<text x="228.6" y="27.5">T1</text>
<text x="99.1" y="35.1">R93</text>
<text x="99.1" y="30.1">R92</text>
<text x="109.3" y="35.1">0 NC</text>
<text x="109.3" y="30.1">0</text>
<text x="91.5" y="37.7">R57</text>
<text x="68.6" y="47.8">22uF/25V</text>
<text x="73.7" y="42.8">C51</text>
<text x="78.8" y="47.8">22uF/25V</text>
<text x="81.3" y="42.8">C52</text>
<text x="88.9" y="42.8">22K 1%</text>
<text x="28" y="50.4">R52</text>
<text x="38.1" y="50.4">0</text>
<text x="15.8" y="64.1">SM04B-SRSS-TB(LF)(SN)</text>
<text x="43.2" y="65.6">R91</text>
<text x="53.4" y="65.6">10K 1%</text>
<text x="76.8" y="64.1">SM04B-SRSS-TB(LF)(SN)</text>
<text x="104.2" y="65.6">R90</text>
<text x="114.3" y="65.6">10K 1%</text>
<text x="195.6" y="63.1">D8</text>
<text x="200.7" y="63.1">D7</text>
<text x="228.6" y="70.7">KH-TYPE-C-16P</text>
<text x="45.8" y="75.8">R94</text>
<text x="55.9" y="75.8">10K 1%</text>
<text x="104.2" y="75.8">R95</text>
<text x="114.3" y="75.8">10K 1%</text>
<text x="185.5" y="75.8">ESD761DPYR</text>
<text x="190.5" y="83.4">ESD761DPYR</text>
<text x="24.2" y="89">J2</text>
<text x="85.1" y="89">J4</text>
<text x="13.3" y="102.2">SM04B-SRSS-TB(LF)(SN)</text>
<text x="74.2" y="102.2">SM04B-SRSS-TB(LF)(SN)</text>
<text x="158" y="114.9">SM04B-SRSS-TB(LF)(SN)</text>
<text x="247.9" y="116.4">R54</text>
<text x="247.9" y="119.5">10K 1%</text>
<text x="21.6" y="127.1">J8</text>
<text x="82.6" y="127.1">J7</text>
<text x="226.1" y="126.6">R88</text>
<text x="236.3" y="126.6">0 NC</text>
<text x="249" y="126.6">R55</text>
<text x="259.1" y="126.6">22 1%</text>
<text x="13.3" y="137.8">SM04B-SRSS-TB(LF)(SN)</text>
<text x="74.2" y="137.8">SM04B-SRSS-TB(LF)(SN)</text>
<text x="245.2" y="134.2">Q1</text>
<text x="166.4" y="139.8">J10</text>
<text x="245.2" y="144.4">LMBT3904LT1G</text>
<text x="21.6" y="162.6">J13</text>
<text x="82.6" y="162.6">J12</text>
<text x="10.7" y="175.9">SM04B-SRSS-TB(LF)(SN)</text>
<text x="74.2" y="175.9">SM04B-SRSS-TB(LF)(SN)</text>
<text x="137.7" y="178.4">SM04B-SRSS-TB(LF)(SN)</text>
<text x="19.1" y="200.7">J1</text>
<text x="82.6" y="200.7">J3</text>
<text x="146.1" y="203.3">J5</text>
</g>
<g font-size="2.3">
<text x="50.8" y="9.7">BAT</text>
<text x="23.7" y="14.7">10</text>
<text x="24.9" y="17.3">9</text>
<text x="42.5" y="17.3">7</text>
<text x="42.5" y="14.7">8</text>
<text x="78.5" y="14.8">2</text>
<text x="94" y="12.3">BAT</text>
<text x="42.5" y="22.4">5</text>
<text x="42.5" y="19.8">6</text>
<text x="91.2" y="19.9">2</text>
<text x="91.2" y="22.4">2</text>
<text x="180.4" y="19.9">VDD_5V</text>
<text x="213.4" y="19.9">USB_5V</text>
<text x="42.5" y="30">2</text>
<text x="42.5" y="27.4">3</text>
<text x="42.5" y="24.9">4</text>
<text x="91.2" y="25">2</text>
<text x="91.2" y="27.5">2</text>
<text x="42.5" y="32.5">1</text>
<text x="76.2" y="35.1">BAT</text>
<text x="131.9" y="35.1">2</text>
<text x="13" y="42.8">GND</text>
<text x="51.1" y="42.8">GND</text>
<text x="6.6" y="50.4">2</text>
<text x="68.4" y="50.4">2</text>
<text x="94.3" y="52.9">GND</text>
<text x="76.5" y="55.5">GND</text>
<text x="255.8" y="57.9">SH4</text>
<text x="255.8" y="65.5">SH1</text>
<text x="255.8" y="63">SH2</text>
<text x="255.8" y="60.5">SH3</text>
<text x="19.9" y="70.6">5</text>
<text x="19.9" y="68.1">6</text>
<text x="37.4" y="68.1">4</text>
<text x="68.6" y="66.6">3.3V</text>
<text x="80.8" y="70.6">5</text>
<text x="80.8" y="68.1">6</text>
<text x="98.3" y="68.1">4</text>
<text x="127" y="66.6">3.3V</text>
<text x="37.4" y="73.2">3</text>
<text x="68.6" y="76.8">3.3V</text>
<text x="98.3" y="73.2">3</text>
<text x="127" y="76.8">3.3V</text>
<text x="226.1" y="75.8">USB_5V</text>
<text x="251.5" y="75.8">4V5</text>
<text x="13" y="80.9">GND</text>
<text x="37.4" y="83.3">1</text>
<text x="37.4" y="78.2">2</text>
<text x="53.4" y="79.3">VDD_5V</text>
<text x="74" y="80.9">GND</text>
<text x="98.3" y="83.3">1</text>
<text x="98.3" y="78.2">2</text>
<text x="109.3" y="79.3">VDD_5V</text>
<text x="43.5" y="91">GND</text>
<text x="104.4" y="91">GND</text>
<text x="185.7" y="93.6">GND</text>
<text x="213.7" y="91">GND</text>
<text x="17.3" y="106.2">6</text>
<text x="34.8" y="106.2">4</text>
<text x="78.3" y="106.2">6</text>
<text x="95.8" y="106.2">4</text>
<text x="17.3" y="108.7">5</text>
<text x="34.8" y="111.3">3</text>
<text x="78.3" y="108.7">5</text>
<text x="95.8" y="111.3">3</text>
<text x="241.6" y="108.3">3.3V</text>
<text x="10.5" y="119">GND</text>
<text x="34.8" y="116.3">2</text>
<text x="50.8" y="117.4">VDD_5V</text>
<text x="71.4" y="119">GND</text>
<text x="95.8" y="116.3">2</text>
<text x="111.8" y="117.4">VDD_5V</text>
<text x="162.1" y="118.9">6</text>
<text x="179.6" y="118.9">4</text>
<text x="210.6" y="119">2</text>
<text x="34.8" y="121.4">1</text>
<text x="95.8" y="121.4">1</text>
<text x="162.1" y="121.4">5</text>
<text x="179.6" y="124">3</text>
<text x="40.9" y="129.1">GND</text>
<text x="101.9" y="129.1">GND</text>
<text x="155.2" y="131.7">GND</text>
<text x="179.6" y="129">2</text>
<text x="193.1" y="130.1">VDD_5V</text>
<text x="179.6" y="134.1">1</text>
<text x="243.3" y="132.9" transform="rotate(-90 243.3 132.9)">3</text>
<text x="17.3" y="141.7">6</text>
<text x="34.8" y="141.7">4</text>
<text x="78.3" y="141.7">6</text>
<text x="95.8" y="141.7">4</text>
<text x="185.7" y="141.8">GND</text>
<text x="197.1" y="139.3">2</text>
<text x="233.2" y="139.2">1</text>
<text x="17.3" y="144.3">5</text>
<text x="34.8" y="146.8">3</text>
<text x="76" y="144.4">2</text>
<text x="76" y="149.4">2</text>
<text x="78.3" y="144.3">5</text>
<text x="95.8" y="146.8">3</text>
<text x="243.3" y="147.9" transform="rotate(-90 243.3 147.9)">2</text>
<text x="10.5" y="154.5">GND</text>
<text x="34.8" y="151.9">2</text>
<text x="45.8" y="153">VDD_5V</text>
<text x="71.4" y="154.5">GND</text>
<text x="95.8" y="151.9">2</text>
<text x="111.8" y="153">VDD_5V</text>
<text x="241.6" y="154.5">GND</text>
<text x="34.8" y="157">1</text>
<text x="95.8" y="157">1</text>
<text x="40.9" y="164.7">GND</text>
<text x="101.9" y="164.7">GND</text>
<text x="14.8" y="179.8">6</text>
<text x="32.3" y="179.8">4</text>
<text x="78.3" y="179.8">6</text>
<text x="95.8" y="179.8">4</text>
<text x="14.8" y="182.4">5</text>
<text x="32.3" y="184.9">3</text>
<text x="78.3" y="182.4">5</text>
<text x="95.8" y="184.9">3</text>
<text x="141.8" y="184.9">5</text>
<text x="141.8" y="182.4">6</text>
<text x="159.3" y="182.4">4</text>
<text x="32.3" y="190">2</text>
<text x="45.8" y="191.1">VDD_5V</text>
<text x="95.8" y="190">2</text>
<text x="111.8" y="191.1">VDD_5V</text>
<text x="159.3" y="187.5">3</text>
<text x="7.9" y="192.6">GND</text>
<text x="32.3" y="195.1">1</text>
<text x="71.4" y="192.6">GND</text>
<text x="95.8" y="195.1">1</text>
<text x="134.9" y="195.2">GND</text>
<text x="159.3" y="197.6">1</text>
<text x="159.3" y="192.5">2</text>
<text x="175.3" y="193.6">VDD_5V</text>
<text x="38.4" y="202.8">GND</text>
<text x="101.9" y="202.8">GND</text>
<text x="165.4" y="205.3">GND</text>
</g>
<g font-size="2.3" fill="#004080">
<text x="29.3" y="16.3">FIX2</text>
<text x="38.1" y="16.3">8</text>
<text x="29.3" y="18.9">FIX1</text>
<text x="38.1" y="24">5</text>
<text x="38.1" y="21.4">6</text>
<text x="38.1" y="18.9">7</text>
<text x="38.1" y="29">3</text>
<text x="38.1" y="26.5">4</text>
<text x="38.1" y="34.1">1</text>
<text x="38.1" y="31.6">2</text>
<text x="230.2" y="31.1">GND1</text>
<text x="230.2" y="36.2">VBUS</text>
<text x="230.2" y="41.3">SBU2</text>
<text x="230.2" y="43.8">CC1</text>
<text x="230.2" y="46.4">DN2</text>
<text x="230.2" y="54">DP2</text>
<text x="230.2" y="51.4">DN1</text>
<text x="230.2" y="48.9">DP1</text>
<text x="230.2" y="56.5">SBU1</text>
<text x="230.2" y="59.1">CC2</text>
<text x="243.3" y="59.5">SHILED4</text>
<text x="230.2" y="64.1">VBUS2</text>
<text x="243.3" y="64.6">SHILED2</text>
<text x="243.3" y="62.1">SHILED3</text>
<text x="24.2" y="69.7">FIX2</text>
<text x="33.1" y="69.7">4</text>
<text x="85.1" y="69.7">FIX2</text>
<text x="94" y="69.7">4</text>
<text x="230.2" y="66.7">GND</text>
<text x="243.3" y="67.1">SHILED1</text>
<text x="24.2" y="72.2">FIX1</text>
<text x="33.1" y="74.8">3</text>
<text x="85.1" y="72.2">FIX1</text>
<text x="94" y="74.8">3</text>
<text x="33.1" y="79.8">2</text>
<text x="94" y="79.8">2</text>
<text x="33.1" y="84.9">1</text>
<text x="94" y="84.9">1</text>
<text x="21.6" y="107.8">FIX2</text>
<text x="30.5" y="107.8">4</text>
<text x="82.6" y="107.8">FIX2</text>
<text x="91.5" y="107.8">4</text>
<text x="21.6" y="110.3">FIX1</text>
<text x="30.5" y="112.9">3</text>
<text x="82.6" y="110.3">FIX1</text>
<text x="91.5" y="112.9">3</text>
<text x="30.5" y="117.9">2</text>
<text x="91.5" y="117.9">2</text>
<text x="30.5" y="123">1</text>
<text x="91.5" y="123">1</text>
<text x="166.4" y="123">FIX1</text>
<text x="166.4" y="120.5">FIX2</text>
<text x="175.3" y="125.6">3</text>
<text x="175.3" y="120.5">4</text>
<text x="175.3" y="130.6">2</text>
<text x="175.3" y="135.7">1</text>
<text x="21.6" y="143.3">FIX2</text>
<text x="30.5" y="143.3">4</text>
<text x="82.6" y="143.3">FIX2</text>
<text x="91.5" y="143.3">4</text>
<text x="21.6" y="145.9">FIX1</text>
<text x="30.5" y="148.4">3</text>
<text x="82.6" y="145.9">FIX1</text>
<text x="91.5" y="148.4">3</text>
<text x="30.5" y="153.5">2</text>
<text x="91.5" y="153.5">2</text>
<text x="30.5" y="158.6">1</text>
<text x="91.5" y="158.6">1</text>
<text x="19.1" y="184">FIX1</text>
<text x="19.1" y="181.4">FIX2</text>
<text x="28" y="181.4">4</text>
<text x="82.6" y="184">FIX1</text>
<text x="82.6" y="181.4">FIX2</text>
<text x="91.5" y="181.4">4</text>
<text x="146.1" y="184">FIX2</text>
<text x="155" y="184">4</text>
<text x="28" y="191.6">2</text>
<text x="28" y="186.5">3</text>
<text x="91.5" y="191.6">2</text>
<text x="91.5" y="186.5">3</text>
<text x="146.1" y="186.5">FIX1</text>
<text x="155" y="189.1">3</text>
<text x="28" y="196.7">1</text>
<text x="91.5" y="196.7">1</text>
<text x="155" y="194.1">2</text>
<text x="155" y="199.2">1</text>
</g>
<g font-size="2.3" fill="#f00">
<text x="67.9" y="14.8">Curr</text>
<text x="208.6" y="16.1">2</text>
<text x="214.9" y="16.1">T113_USB_ID</text>
<text x="259.6" y="14.8">CC</text>
<text x="75.2" y="19.9">OUT_PWM0</text>
<text x="75.2" y="22.4">OUT_PWM1</text>
<text x="75.2" y="25">OUT_PWM2</text>
<text x="75.2" y="27.5">OUT_PWM3</text>
<text x="120.9" y="30.1">ADC1_IN02</text>
<text x="120.9" y="35.1">ADC0</text>
<text x="211.4" y="42.7">CC</text>
<text x="10.7" y="50.4">Curr</text>
<text x="54.9" y="50.4">ADC1_IN1</text>
<text x="155.2" y="49.1">2</text>
<text x="155.2" y="51.6">2</text>
<text x="163.6" y="49.1">T113_USB0+</text>
<text x="164.1" y="51.6">T113_USB0-</text>
<text x="211.4" y="58">CC</text>
<text x="59" y="69.4">I2C0_SCK</text>
<text x="59" y="72">I2C0_SDA</text>
<text x="72.2" y="69.4">2</text>
<text x="72.2" y="72">2</text>
<text x="114.9" y="69.4">I2C1_SCK</text>
<text x="114.9" y="72">I2C1_SDA</text>
<text x="130.6" y="69.4">2</text>
<text x="130.6" y="72">2</text>
<text x="51.4" y="107.5">T113_USB1-</text>
<text x="67.1" y="107.5">2</text>
<text x="112.3" y="107.5">T113_USB0-</text>
<text x="130.6" y="107.5">2</text>
<text x="51.4" y="112.6">T113_USB1+</text>
<text x="67.1" y="112.6">2</text>
<text x="112.3" y="112.6">T113_USB0+</text>
<text x="130.6" y="112.6">2</text>
<text x="201.5" y="119">SBUS</text>
<text x="201.2" y="125.3">UART5_TX 2</text>
<text x="274.9" y="127.8">UART5_RX 2</text>
<text x="106.2" y="142.8">USART1_RX</text>
<text x="129.8" y="142.8">3</text>
<text x="201.2" y="139.3">SBUS</text>
<text x="51.9" y="144.4">SWCLK</text>
<text x="51.9" y="149.4">SWDIO</text>
<text x="107" y="148.4">USART1_TX</text>
<text x="130.1" y="148.4">3</text>
<text x="48.8" y="181.2">UART0_RX</text>
<text x="64.6" y="181.2">2</text>
<text x="112.3" y="181.2">UART2_RX</text>
<text x="128.1" y="181.2">2</text>
<text x="175.8" y="183.7">UART4_RX</text>
<text x="191.6" y="183.7">2</text>
<text x="48.8" y="186.3">UART0_TX</text>
<text x="64.6" y="186.3">2</text>
<text x="112.3" y="186.3">UART2_TX</text>
<text x="128.1" y="186.3">2</text>
<text x="175.8" y="188.8">UART4_TX</text>
<text x="191.6" y="188.8">2</text>
</g>
<g font-size="2">
<text x="259.1" y="184.9">更新日期</text>
<text x="274.4" y="184.9">2025.3.28</text>
<text x="201.7" y="186.4">原理图</text>
<text x="203.2" y="190">图页</text>
<text x="259.1" y="187.5">创建日期</text>
<text x="259.1" y="190">物料编码</text>
<text x="274.4" y="187.5">2024.12.29</text>
<text x="203.2" y="192.5">设计</text>
<text x="203.2" y="195.1">审核</text>
<text x="203.2" y="197.6">批准</text>
<text x="235.2" y="200.2">版本</text>
<text x="246.2" y="200.2">尺寸</text>
<text x="267.2" y="200.2">of</text>
</g>
<g font-size="1.8">
<text x="31.7" y="1.9">5</text>
<text x="90.1" y="1.9">4</text>
<text x="148.5" y="1.9">3</text>
<text x="206.8" y="1.9">2</text>
<text x="265.2" y="1.9">1</text>
<text x=".7" y="29.8">D</text>
<text x="220.3" y="29.6">A1B12</text>
<text x="295.1" y="29.8">D</text>
<text x="221.5" y="34.7">A4B9</text>
<text x="223.6" y="39.8">B8</text>
<text x="223.6" y="42.3">A5</text>
<text x="223.6" y="44.8">B7</text>
<text x="223.6" y="47.4">A6</text>
<text x="223.6" y="52.5">B6</text>
<text x="223.6" y="49.9">A7</text>
<text x="223.6" y="55">A8</text>
<text x="223.6" y="57.5">B5</text>
<text x="220.3" y="65.2">B1A12</text>
<text x="221.5" y="62.6">B4A9</text>
<text x=".7" y="80.9">C</text>
<text x="295.1" y="80.9">C</text>
<text x=".7" y="132.1">B</text>
<text x="295.1" y="132.1">B</text>
<text x=".7" y="183.3">A</text>
<text x="295.1" y="183.3">A</text>
<text x="226.9" y="186.3">GLDRONE_T113</text>
<text x="228.4" y="189.9">INTERFACE</text>
<text x="217.2" y="192.4">&lt;设计&gt;</text>
<text x="217.2" y="197.5">&lt;批准&gt;</text>
<text x="217.5" y="194.9">&lt;审核&gt;</text>
<text x="234.2" y="203.8">V1.1.0</text>
<text x="248.2" y="203.6">A4</text>
<text x="261.7" y="199.8">4</text>
<text x="273.1" y="200">5</text>
<text x="31.7" y="209.2">5</text>
<text x="90.1" y="209.2">4</text>
<text x="148.5" y="209.2">3</text>
<text x="206.8" y="209.2">2</text>
<text x="265.2" y="209.2">1</text>
</g>
<g font-size="1.8" fill="#000080">
<text x="236.3" y="80.4">D6</text>
<text x="243.9" y="82.9">DSK34</text>
<text x="218.5" y="138.8">R58</text>
<text x="228.6" y="138.8">1K 1%</text>
</g>
</svg>
